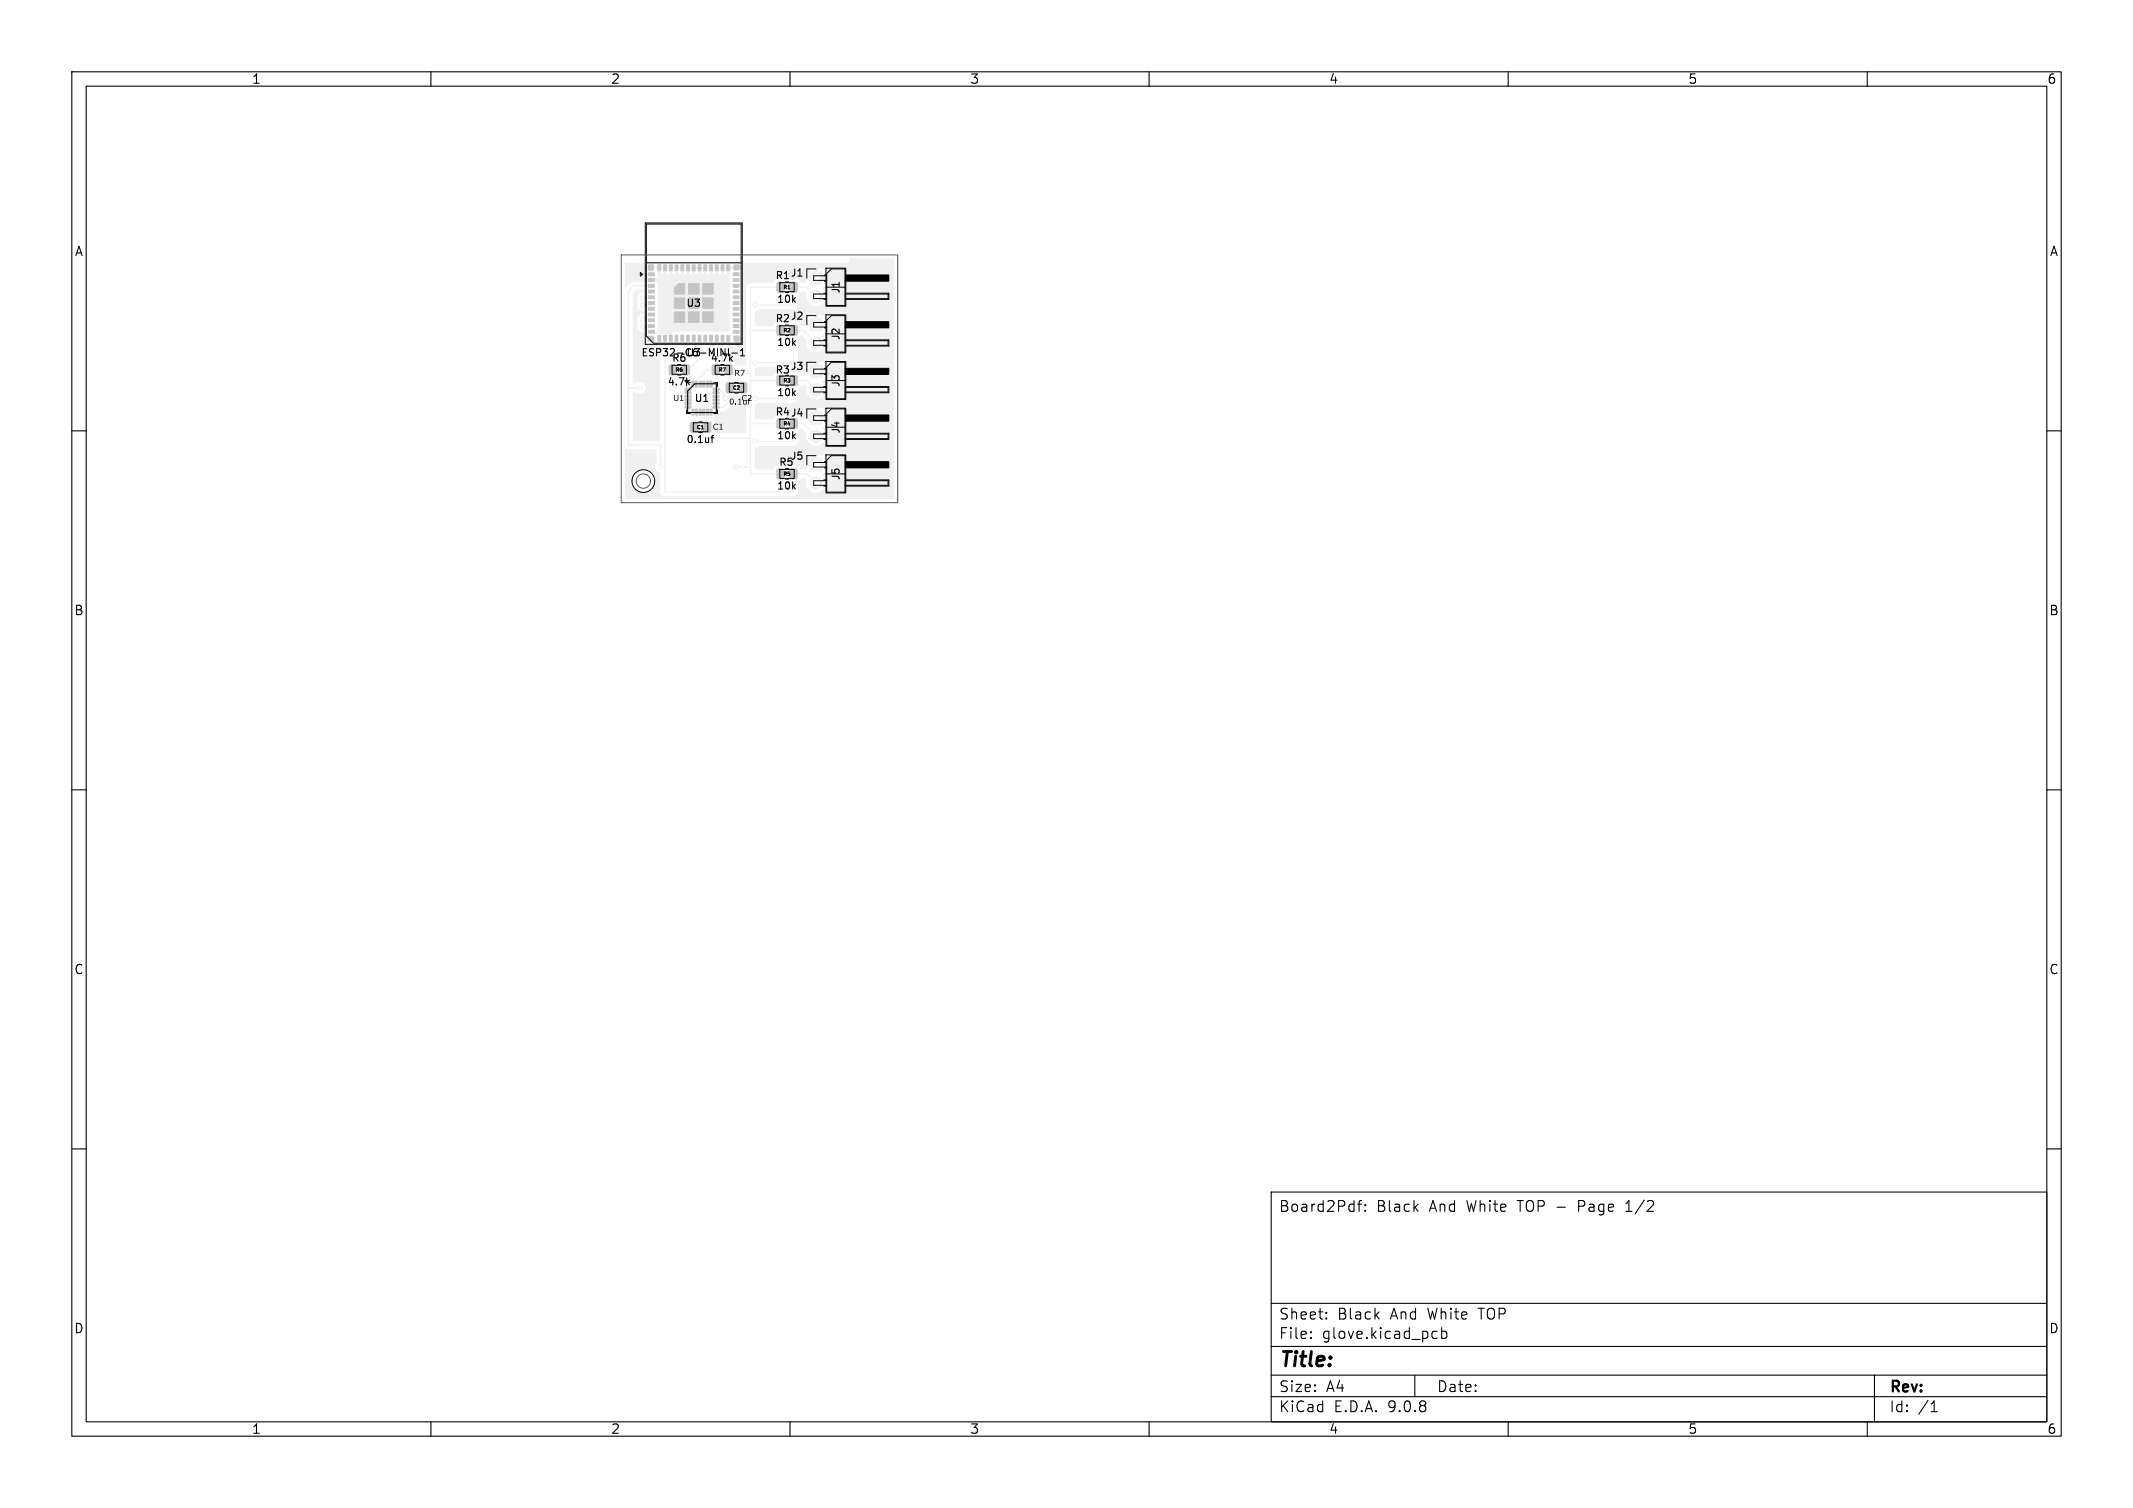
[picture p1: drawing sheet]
<svg xmlns="http://www.w3.org/2000/svg" width="297mm" height="210mm" viewBox="0 0 297 210" stroke-linecap="round" stroke-linejoin="round" font-family="sans-serif">
<g fill="#f0f0f0" stroke="#f0f0f0" stroke-width=".14">
<path d="M101.1 50.9l.7-.1 .2 .2v1l-.1 .2h-.7l-.2-.2z"/>
<path d="M99.2 50.9l.7-.1 .3 .2v1l-.2 .2h-.6l-.2-.2z"/>
<path d="M112.8 50.9h1.7v1.7h-1.7z"/>
<path d="M112.8 37.9h1.7v1.7h-1.7z"/>
<path d="M101.2 53.3h.6l.3 .1v1.1l-.2 .2h-.6l-.2-.1z"/>
<path d="M103.1 53.3h.6l.3 .1v1.1l-.2 .2h-.6l-.2-.1z"/>
<path d="M108.2 45.4l.7-.1 .3 .2v1l-.2 .2h-.6l-.2-.2z"/>
<path d="M110.1 45.4l.7-.1 .2 .2v1l-.1 .2h-.7l-.2-.2z"/>
<path d="M108.2 58.4l.7-.1 .3 .2v1l-.2 .2h-.6l-.2-.2z"/>
<path d="M110.1 58.4l.7-.1 .2 .2v1l-.1 .2h-.7l-.2-.2z"/>
<path d="M108.2 39.4l.7-.1 .3 .2v1l-.2 .2h-.6l-.2-.2z"/>
<path d="M110.1 39.4l.7-.1 .2 .2v1l-.1 .2h-.7l-.2-.2z"/>
<path d="M112.8 63.9h1.7v1.7h-1.7z"/>
<path d="M90.3 38h.8v.4h-.8z"/>
<path d="M90.3 38.8h.8v.4h-.8z"/>
<path d="M90.3 39.6h.8v.4h-.8z"/>
<path d="M90.3 40.4h.8v.4h-.8z"/>
<path d="M90.3 41.2h.8v.4h-.8z"/>
<path d="M90.3 42h.8v.4h-.8z"/>
<path d="M90.3 42.8h.8v.4h-.8z"/>
<path d="M90.3 43.6h.8v.4h-.8z"/>
<path d="M90.3 44.4h.8v.4h-.8z"/>
<path d="M90.3 45.2h.8v.4h-.8z"/>
<path d="M90.3 46h.8v.4h-.8z"/>
<path d="M91.6 46.7h.4v.8h-.4z"/>
<path d="M92.4 46.7h.4v.8h-.4z"/>
<path d="M93.2 46.7h.4v.8h-.4z"/>
<path d="M94 46.7h.4v.8h-.4z"/>
<path d="M94.8 46.7h.4v.8h-.4z"/>
<path d="M95.6 46.7h.4v.8h-.4z"/>
<path d="M96.4 46.7h.4v.8h-.4z"/>
<path d="M97.2 46.7h.4v.8h-.4z"/>
<path d="M98 46.7h.4v.8h-.4z"/>
<path d="M98.8 46.7h.4v.8h-.4z"/>
<path d="M99.6 46.7h.4v.8h-.4z"/>
<path d="M100.4 46.7h.4v.8h-.4z"/>
<path d="M101.2 46.7h.4v.8h-.4z"/>
<path d="M102.1 46h.8v.4h-.8z"/>
<path d="M102.1 45.2h.8v.4h-.8z"/>
<path d="M102.1 44.4h.8v.4h-.8z"/>
<path d="M102.1 43.6h.8v.4h-.8z"/>
<path d="M102.1 42.8h.8v.4h-.8z"/>
<path d="M102.1 42h.8v.4h-.8z"/>
<path d="M102.1 41.2h.8v.4h-.8z"/>
<path d="M102.1 40.4h.8v.4h-.8z"/>
<path d="M102.1 39.6h.8v.4h-.8z"/>
<path d="M102.1 38.8h.8v.4h-.8z"/>
<path d="M102.1 38h.8v.4h-.8z"/>
<path d="M101.2 36.9h.4v.8h-.4z"/>
<path d="M100.4 36.9h.4v.8h-.4z"/>
<path d="M99.6 36.9h.4v.8h-.4z"/>
<path d="M98.8 36.9h.4v.8h-.4z"/>
<path d="M98 36.9h.4v.8h-.4z"/>
<path d="M97.2 36.9h.4v.8h-.4z"/>
<path d="M96.4 36.9h.4v.8h-.4z"/>
<path d="M95.6 36.9h.4v.8h-.4z"/>
<path d="M94.8 36.9h.4v.8h-.4z"/>
<path d="M94 36.9h.4v.8h-.4z"/>
<path d="M93.2 36.9h.4v.8h-.4z"/>
<path d="M92.4 36.9h.4v.8h-.4z"/>
<path d="M91.6 36.9h.4v.8h-.4z"/>
<path d="M93.9 40.1l.6-.6h.9v1.5h-1.5z"/>
<path d="M93.9 41.5h1.5v1.4h-1.5z"/>
<path d="M93.9 43.5h1.5v1.4h-1.5z"/>
<path d="M95.9 39.5h1.4v1.5h-1.4z"/>
<path d="M95.9 43.5h1.4v1.4h-1.4z"/>
<path d="M97.8 39.5h1.5v1.5h-1.5z"/>
<path d="M97.8 41.5h1.5v1.4h-1.5z"/>
<path d="M97.8 43.5h1.5v1.4h-1.5z"/>
<path d="M102.2 36.9h.7v.7h-.7z"/>
<path d="M102.2 46.8h.7v.7h-.7z"/>
<path d="M90.3 46.8h.7v.7h-.7z"/>
<path d="M90.3 36.9h.7v.7h-.7z"/>
<path d="M96.2 58.8h.6l.3 .1v1.1l-.2 .2h-.6l-.2-.1z"/>
<path d="M98.1 58.8h.6l.3 .1v1.1l-.2 .2h-.6l-.2-.1z"/>
<path d="M95.4 54.1h.8v.2h-.8z"/>
<path d="M95.4 54.6h.8v.2h-.8z"/>
<path d="M95.4 55.1h.8v.2h-.8z"/>
<path d="M95.4 55.6h.8v.2h-.8z"/>
<path d="M95.4 56.1h.8v.2h-.8z"/>
<path d="M95.4 56.6h.8v.2h-.8z"/>
<path d="M96.4 57h.2v.8h-.2z"/>
<path d="M96.9 57h.2v.8h-.2z"/>
<path d="M97.4 57h.2v.8h-.2z"/>
<path d="M97.9 57h.2v.8h-.2z"/>
<path d="M98.4 57h.2v.8h-.2z"/>
<path d="M98.9 57h.2v.8h-.2z"/>
<path d="M99.3 56.6h.8v.2h-.8z"/>
<path d="M99.3 56.1h.8v.2h-.8z"/>
<path d="M99.3 55.6h.8v.2h-.8z"/>
<path d="M99.3 55.1h.8v.2h-.8z"/>
<path d="M99.3 54.6h.8v.2h-.8z"/>
<path d="M99.3 54.1h.8v.2h-.8z"/>
<path d="M98.9 53.1h.2v.8h-.2z"/>
<path d="M98.4 53.1h.2v.8h-.2z"/>
<path d="M97.9 53.1h.2v.8h-.2z"/>
<path d="M97.4 53.1h.2v.8h-.2z"/>
<path d="M96.9 53.1h.2v.8h-.2z"/>
<path d="M96.4 53.1h.2v.8h-.2z"/>
<path d="M112.8 57.4h1.7v1.7h-1.7z"/>
<path d="M108.2 65.4l.7-.1 .3 .2v1l-.2 .2h-.6l-.2-.2z"/>
<path d="M110.1 65.4l.7-.1 .2 .2v1l-.1 .2h-.7l-.2-.2z"/>
<path d="M108.2 52.4l.7-.1 .3 .2v1l-.2 .2h-.6l-.2-.2z"/>
<path d="M110.1 52.4l.7-.1 .2 .2v1l-.1 .2h-.7l-.2-.2z"/>
<path d="M93.2 50.9l.7-.1 .3 .2v1l-.2 .2h-.6l-.2-.2z"/>
<path d="M95.1 50.9l.7-.1 .2 .2v1l-.1 .2h-.7l-.2-.2z"/>
<path d="M112.8 44.4h1.7v1.7h-1.7z"/>
<circle cx="113.6" cy="54.3" r=".85"/>
<circle cx="113.6" cy="41.3" r=".85"/>
<circle cx="113.6" cy="67.3" r=".85"/>
<circle cx="113.6" cy="60.8" r=".85"/>
<circle cx="113.6" cy="47.8" r=".85"/>
<circle cx="92" cy="65" r=".3"/>
<circle cx="102.5" cy="65" r=".3"/>
<circle cx="89.1" cy="54" r=".3"/>
<circle cx="89.5" cy="45.5" r=".3"/>
<circle cx="105.1" cy="42.5" r=".3"/>
<circle cx="89.5" cy="44.5" r=".3"/>
<circle cx="105.1" cy="50.5" r=".3"/>
<circle cx="89.5" cy="42.5" r=".3"/>
<circle cx="105.1" cy="55.5" r=".3"/>
<circle cx="105.1" cy="61.5" r=".3"/>
<circle cx="89.5" cy="41.5" r=".3"/>
<circle cx="102" cy="56.5" r=".3"/>
<circle cx="101" cy="55.5" r=".3"/>
</g>
<g fill="none" stroke="#f0f0f0" stroke-width=".2">
<path d="M90.7 39.8h-2.5l-.7 .7v21.5h4.5v3M102.5 37.3h9.6l1.5 1.4M87.5 54h1.6M89.5 44.5h1.1l.1 .1M90.7 45.4l-.1 .1h-1.1M90.7 42.2l-.3 .3h-.9M90.7 41.4l-.1 .1h-1.1M90.7 46.2l.2 .2h2.4l.1 .1v.6M91.4 46.4l-.8 .8M92.6 47.1v21.3l-.1 .1h18v-2.5h1.9l1.2 1.3M93.7 51.5v2.3M96.6 59.5l1.5 1.5h6.4"/>
<path d="M97 57.4v.6l1.5 1.5M99.7 54.2h.5l.8 .8v.5M99.8 47.1v.4l-4 4h-.3l1 1v1M100.6 47.1v3.5l-.9 .9h-1.2l-1.5 1.5v.5M101.5 51.5h3M102 56.5l-1.6 1.6h-2.6l-.3-.2v-.5M103.5 54l-2.7 2.7h-1.1M104.5 59h4.2M104.5 52h-.9l-2 2M104.5 53h4.2M104.5 46h4.2M108.7 40h-4.2v26h4.2"/>
<path d="M113.6 41.3l-1.2-1.3h-1.9v2.5h-5.4M113.6 54.3l-1.2-1.3h-1.9v2.5h-5.4M113.6 47.8l-1.8-1.8h-1.3v4.5h-5.4M102.5 65h2M113.6 60.8l-1.8-1.8h-1.3v2.5h-5.4"/>
</g>
<g fill="#f0f0f0">
<path d="M87 36.7l2.7-.1 .1 .1v.3h1.7l.1 .1h10l.1-.1h1.7v-.3l.1-.1h14.7v-.5l.1-.1h6.1l.1 .1v33.3l-.1 .1h-37.3l-.1-2.6h1.1v.2a1.51 1.51 0 0 0 2.3 1.2 1.51 1.51 0 0 0 0-2.6 1.51 1.51 0 0 0-2.3 1.2h-1.1v-4.3l.1-.1 .3 .1h3.9l.1 1.8a.85 .85 0 0 0 .6 1.4v2.3a.62 .62 0 0 0 0 .7 .62 .62 0 0 0 .6 .3h18l.3-.1 .2-.3v-1.6l.5-.5h.5l.2 .2a1.37 1.37 0 0 0 1.7 1.8 1.37 1.37 0 0 0 .5-2.4l.4-.4 .1-.8h-1v-.5h1v-.7l-.2-.3-.2-.1h-.7v.9h-.5v-.9h-.9l-.2 .4v.7h.9v.5h-.9l-.1 .4h-.7a.85 .85 0 0 0-.7-.6 1.29 1.29 0 0 0-1 .2l-.3 .1-.5-.3a1.29 1.29 0 0 0-1.1 .2l-.3 .4h-2.4l-.1-3 .6-.3h5l.3-.2 .1-.3v-1.5l.4-.4h.2l.6 .6a1.38 1.38 0 0 0 1.6 1.8 1.38 1.38 0 0 0 .6-2.4l.4-.4 .1-.8h-1v-.5h1v-.7l-.3-.4h-.8v.9h-.5v-.9h-.7l-.3 .1-.1 .3v.7h.9v.5l-1.6-.1-.4-.4a1.29 1.29 0 0 0-1-.2l-.6 .3-.2-.1a1.29 1.29 0 0 0-1-.2 1.13 1.13 0 0 0-.8 .6h-2.4l-.1-2 .6-.3h5l.3-.2 .1-.3v-1.5l.5-.5h.5l.2 .2a1.37 1.37 0 0 0 1.7 1.8 1.37 1.37 0 0 0 .5-2.4l.4-.4 .1-.8h-1v-.5h1v-.7l-.2-.3-.2-.1h-.7v.9h-.5v-.9h-.9l-.2 .4v.7h.9v.5h-.9l-.1 .4h-.7a.85 .85 0 0 0-.7-.6 1.29 1.29 0 0 0-1 .2l-.3 .1-.5-.3a1.29 1.29 0 0 0-1.1 .2l-.3 .4h-2.4l-.1-.1v-.9l.6-.3h5l.3-.2 .1-.3v-3.5l.4-.4 .1-.1 .7 .7a1.37 1.37 0 0 0 1.7 1.8 1.37 1.37 0 0 0 .5-2.4l.4-.4 .1-.8h-1v-.5h1v-.7l-.3-.4h-.8v.9h-.5v-.9h-.7l-.3 .1-.1 .3v.7h.9v.5l-1.6-.1-.4-.4-.3-.2-1 .1a.36 .36 0 0 1-.3 .2 .36 .36 0 0 1-.3-.2l-.3-.1a1.29 1.29 0 0 0-1.1 .2l-.3 .4h-2.4l-.1-2 .6-.3h5l.3-.2 .1-.3v-1.5l.5-.5h.5l.2 .2a1.37 1.37 0 0 0 1.7 1.8 1.37 1.37 0 0 0 .5-2.4l.4-.4 .1-.8h-1v-.5h1v-.7l-.3-.4h-.8v.9h-.5v-.9h-.9l-.2 .4v.7h.9v.5h-.9l-.1 .4h-.6l-.4-.4a1.29 1.29 0 0 0-1-.2l-.6 .3-.2-.1a1.29 1.29 0 0 0-1-.2 1.13 1.13 0 0 0-.8 .6h-3.2l-.3 .1-.2 .3v11l-.1 .1h-1.2l-.1-.1a.74 .74 0 0 0-.7-.5l-.6-.1v-2.1l.7-.2 .9 .1a.52 .52 0 0 0 .6-.6h-.6v.6h-.5v-.8h.2l.1-.3h.8v-9.4h-1.8v8.6l-.6 .1h-7.4v.2l-.2 .2h-.1l-.1-.4h-1l-.6-.1v-6.9l-.5-.1-3 .1-.3 .1-.7 .7-.1-.1v-1.5h2.8v.4h1.8v-.6h9.6v-.7h-.4v.7h-.4v-.7h-.4v.7h-.4v-.7h-.4v.7h-.4v-.7h-.4v.7h-.4v-.7h-.4v.7h-.4v-.7h-.4v.7h-.4v-.7h-.4v.7h-.4v-.7h-.4v.7h-.4v-.7h-.4v.7h-.4v-.7h-.4v.7h-.4v-.7h-.4v.7h-.4v-.7h-.4v.7h-.4v-.7h-.7v1.3h-.4v-.4h-3.5v-.8h2.8v.4h.6v-.5h-.6v.1h-2.8z"/>
<path d="M88.1 40.7l.4-.3h1.2a.16 .16 0 0 1 .1 .2 .16 .16 0 0 1-.2 .1 .88 .88 0 0 0-.8 1.4 .82 .82 0 0 0 .1 .9 .82 .82 0 0 0 .9 .3v.1l-.1 .3a.89 .89 0 0 0-.9 .4 .89 .89 0 0 0 0 1 .87 .87 0 0 0 .1 .9 .87 .87 0 0 0 .9 .3v.6h.8v.3h.3v.8l.4-.1 .6 .1 .1 .1v13.2l-.1 .1h-3.7l-.1-.1v-6.6a1 1 0 0 1 .9 .1 .81 .81 0 0 0 .8-1.1 .81 .81 0 0 0-1.3-.3h-.3l-.1-.1v-5.8h1.7l.1 .4 .5 .1v-.6h-.6v.1h-1.7z"/>
<path d="M99.7 57.4l1.3-.1 2.1-2 .7-.1 .1 5.1-4.4 .1v-1.5l-.3-.6a.76 .76 0 0 0 .5-.8z"/>
<path d="M100.6 55h.2l.5 .3-.5 .5-.2-.1z"/>
</g>
<g fill="#fff" stroke="#fff" stroke-width=".14">
<circle cx="92" cy="65" r=".15"/>
<circle cx="102.5" cy="65" r=".15"/>
<circle cx="89.1" cy="54" r=".15"/>
<circle cx="89.5" cy="45.5" r=".15"/>
<circle cx="105.1" cy="42.5" r=".15"/>
<circle cx="89.5" cy="44.5" r=".15"/>
<circle cx="105.1" cy="50.5" r=".15"/>
<circle cx="89.5" cy="42.5" r=".15"/>
<circle cx="105.1" cy="55.5" r=".15"/>
<circle cx="105.1" cy="61.5" r=".15"/>
<circle cx="89.5" cy="41.5" r=".15"/>
<circle cx="102" cy="56.5" r=".15"/>
<circle cx="101" cy="55.5" r=".15"/>
<circle cx="113.6" cy="51.7" r=".5"/>
<circle cx="113.6" cy="54.3" r=".5"/>
<circle cx="113.6" cy="38.7" r=".5"/>
<circle cx="113.6" cy="41.3" r=".5"/>
<circle cx="113.6" cy="64.7" r=".5"/>
<circle cx="113.6" cy="67.3" r=".5"/>
<circle cx="113.6" cy="58.2" r=".5"/>
<circle cx="113.6" cy="60.8" r=".5"/>
<circle cx="113.6" cy="45.2" r=".5"/>
<circle cx="113.6" cy="47.8" r=".5"/>
</g>
<g fill="#c4c4c4" stroke="#c4c4c4" stroke-width=".14">
<path d="M101.1 50.9l.7-.1 .2 .2v1l-.1 .2h-.7l-.2-.2z"/>
<path d="M99.2 50.9l.7-.1 .3 .2v1l-.2 .2h-.6l-.2-.2z"/>
<path d="M101.2 53.3h.6l.3 .1v1.1l-.2 .2h-.6l-.2-.1z"/>
<path d="M103.1 53.3h.6l.3 .1v1.1l-.2 .2h-.6l-.2-.1z"/>
<path d="M108.2 45.4l.7-.1 .3 .2v1l-.2 .2h-.6l-.2-.2z"/>
<path d="M110.1 45.4l.7-.1 .2 .2v1l-.1 .2h-.7l-.2-.2z"/>
<path d="M108.2 58.4l.7-.1 .3 .2v1l-.2 .2h-.6l-.2-.2z"/>
<path d="M110.1 58.4l.7-.1 .2 .2v1l-.1 .2h-.7l-.2-.2z"/>
<path d="M108.2 39.4l.7-.1 .3 .2v1l-.2 .2h-.6l-.2-.2z"/>
<path d="M110.1 39.4l.7-.1 .2 .2v1l-.1 .2h-.7l-.2-.2z"/>
<path d="M90.3 38h.8v.4h-.8z"/>
<path d="M90.3 38.8h.8v.4h-.8z"/>
<path d="M90.3 39.6h.8v.4h-.8z"/>
<path d="M90.3 40.4h.8v.4h-.8z"/>
<path d="M90.3 41.2h.8v.4h-.8z"/>
<path d="M90.3 42h.8v.4h-.8z"/>
<path d="M90.3 42.8h.8v.4h-.8z"/>
<path d="M90.3 43.6h.8v.4h-.8z"/>
<path d="M90.3 44.4h.8v.4h-.8z"/>
<path d="M90.3 45.2h.8v.4h-.8z"/>
<path d="M90.3 46h.8v.4h-.8z"/>
<path d="M91.6 46.7h.4v.8h-.4z"/>
<path d="M92.4 46.7h.4v.8h-.4z"/>
<path d="M93.2 46.7h.4v.8h-.4z"/>
<path d="M94 46.7h.4v.8h-.4z"/>
<path d="M94.8 46.7h.4v.8h-.4z"/>
<path d="M95.6 46.7h.4v.8h-.4z"/>
<path d="M96.4 46.7h.4v.8h-.4z"/>
<path d="M97.2 46.7h.4v.8h-.4z"/>
<path d="M98 46.7h.4v.8h-.4z"/>
<path d="M98.8 46.7h.4v.8h-.4z"/>
<path d="M99.6 46.7h.4v.8h-.4z"/>
<path d="M100.4 46.7h.4v.8h-.4z"/>
<path d="M101.2 46.7h.4v.8h-.4z"/>
<path d="M102.1 46h.8v.4h-.8z"/>
<path d="M102.1 45.2h.8v.4h-.8z"/>
<path d="M102.1 44.4h.8v.4h-.8z"/>
<path d="M102.1 43.6h.8v.4h-.8z"/>
<path d="M102.1 42.8h.8v.4h-.8z"/>
<path d="M102.1 42h.8v.4h-.8z"/>
<path d="M102.1 41.2h.8v.4h-.8z"/>
<path d="M102.1 40.4h.8v.4h-.8z"/>
<path d="M102.1 39.6h.8v.4h-.8z"/>
<path d="M102.1 38.8h.8v.4h-.8z"/>
<path d="M102.1 38h.8v.4h-.8z"/>
<path d="M101.2 36.9h.4v.8h-.4z"/>
<path d="M100.4 36.9h.4v.8h-.4z"/>
<path d="M99.6 36.9h.4v.8h-.4z"/>
<path d="M98.8 36.9h.4v.8h-.4z"/>
<path d="M98 36.9h.4v.8h-.4z"/>
<path d="M97.2 36.9h.4v.8h-.4z"/>
<path d="M96.4 36.9h.4v.8h-.4z"/>
<path d="M95.6 36.9h.4v.8h-.4z"/>
<path d="M94.8 36.9h.4v.8h-.4z"/>
<path d="M94 36.9h.4v.8h-.4z"/>
<path d="M93.2 36.9h.4v.8h-.4z"/>
<path d="M92.4 36.9h.4v.8h-.4z"/>
<path d="M91.6 36.9h.4v.8h-.4z"/>
<path d="M93.9 40.1l.6-.6h.9v1.5h-1.5z"/>
<path d="M93.9 41.5h1.5v1.4h-1.5z"/>
<path d="M93.9 43.5h1.5v1.4h-1.5z"/>
<path d="M95.9 39.5h1.4v1.5h-1.4z"/>
<path d="M95.9 43.5h1.4v1.4h-1.4z"/>
<path d="M97.8 39.5h1.5v1.5h-1.5z"/>
<path d="M97.8 41.5h1.5v1.4h-1.5z"/>
<path d="M97.8 43.5h1.5v1.4h-1.5z"/>
<path d="M102.2 36.9h.7v.7h-.7z"/>
<path d="M102.2 46.8h.7v.7h-.7z"/>
<path d="M90.3 46.8h.7v.7h-.7z"/>
<path d="M90.3 36.9h.7v.7h-.7z"/>
<path d="M96.2 58.8h.6l.3 .1v1.1l-.2 .2h-.6l-.2-.1z"/>
<path d="M98.1 58.8h.6l.3 .1v1.1l-.2 .2h-.6l-.2-.1z"/>
<path d="M95.4 54.1h.8v.2h-.8z"/>
<path d="M95.4 54.6h.8v.2h-.8z"/>
<path d="M95.4 55.1h.8v.2h-.8z"/>
<path d="M95.4 55.6h.8v.2h-.8z"/>
<path d="M95.4 56.1h.8v.2h-.8z"/>
<path d="M95.4 56.6h.8v.2h-.8z"/>
<path d="M96.4 57h.2v.8h-.2z"/>
<path d="M96.9 57h.2v.8h-.2z"/>
<path d="M97.4 57h.2v.8h-.2z"/>
<path d="M97.9 57h.2v.8h-.2z"/>
<path d="M98.4 57h.2v.8h-.2z"/>
<path d="M98.9 57h.2v.8h-.2z"/>
<path d="M99.3 56.6h.8v.2h-.8z"/>
<path d="M99.3 56.1h.8v.2h-.8z"/>
<path d="M99.3 55.6h.8v.2h-.8z"/>
<path d="M99.3 55.1h.8v.2h-.8z"/>
<path d="M99.3 54.6h.8v.2h-.8z"/>
<path d="M99.3 54.1h.8v.2h-.8z"/>
<path d="M98.9 53.1h.2v.8h-.2z"/>
<path d="M98.4 53.1h.2v.8h-.2z"/>
<path d="M97.9 53.1h.2v.8h-.2z"/>
<path d="M97.4 53.1h.2v.8h-.2z"/>
<path d="M96.9 53.1h.2v.8h-.2z"/>
<path d="M96.4 53.1h.2v.8h-.2z"/>
<path d="M108.2 65.4l.7-.1 .3 .2v1l-.2 .2h-.6l-.2-.2z"/>
<path d="M110.1 65.4l.7-.1 .2 .2v1l-.1 .2h-.7l-.2-.2z"/>
<path d="M108.2 52.4l.7-.1 .3 .2v1l-.2 .2h-.6l-.2-.2z"/>
<path d="M110.1 52.4l.7-.1 .2 .2v1l-.1 .2h-.7l-.2-.2z"/>
<path d="M93.2 50.9l.7-.1 .3 .2v1l-.2 .2h-.6l-.2-.2z"/>
<path d="M95.1 50.9l.7-.1 .2 .2v1l-.1 .2h-.7l-.2-.2z"/>
</g>
<g fill="none" stroke="#000" stroke-width=".14">
<path d="M89.8 31.1h13.5v16.9h-13.5zM90 31.2h13.2v16.6h-12.2l-1-1zM90 36.6h13.2M108.6 39.4h2v1.2h-2zM113.6 37.5h-1.3v1.2M114.8 38.3h.2M114.8 39.2h.2M115 37.3h2.8v5.3h-2.8zM115 40h2.8M115.1 38.4h-1.8v.6h1.8M115.8 37.5h1.9v5h-2.6v-4.4zM117.7 38.4h6v.6h-6"/>
<path d="M93.6 50.9h2v1.2h-2zM94.4 52.2h.4M95.6 57.1v.5h.5M95.9 53.3h.2M96.6 58.9h1.9v1.2h-1.9zM97.3 58.8h.5M99.4 53.3h.5v.5M99.6 50.9h2v1.2h-2zM99.9 57.1v.5h-.5M100.4 52.2h.4M101.6 53.4h1.9v1.2h-1.9zM102.3 53.3h.5"/>
<path d="M102.3 54.7h.5M108.6 45.4h2v1.2h-2zM108.6 58.4h2v1.2h-2zM108.6 52.4h2v1.2h-2zM109.4 46.7h.4M109.4 59.7h.4M109.4 40.7h.4M109.4 53.7h.4M113.6 50.5h-1.3v1.2M113.6 44h-1.3v1.2M113.6 57h-1.3v1.2M114.7 53.8h.3"/>
<path d="M114.7 54.7h.3M114.7 40.8h.3M114.7 41.7h.3M114.7 47.3h.3M114.7 48.2h.3M114.8 51.3h.2M114.8 52.2h.2M114.8 57.8h.2M114.8 58.7h.2M114.8 44.8h.2M114.8 45.7h.2M115 50.3h2.8v5.3h-2.8z"/>
<path d="M115 56.8h2.8v5.3h-2.8zM115 43.8h2.8v5.3h-2.8zM115 53h2.8M115 59.5h2.8M115 46.5h2.8M115.1 40.9h-1.8v.7h1.8M115.1 44.9h-1.8v.6h1.8M115.1 47.4h-1.8v.7h1.8M115.1 51.4h-1.8v.6h1.8M115.1 53.9h-1.8v.7h1.8M115.1 57.9h-1.8v.6h1.8M115.8 50.5h1.9v5h-2.6v-4.4z"/>
<path d="M115.8 57h1.9v5h-2.6v-4.4zM115.8 44h1.9v5h-2.6v-4.4zM117.7 51.4h6v.6h-6M117.7 53.9h6v.7h-6M117.7 40.9h6v.7h-6M117.7 44.9h6v.6h-6M117.7 47.4h6v.7h-6M117.7 57.9h6v.6h-6M117.8 53.8h6v.9h-6M117.8 40.8h6v.9h-6M117.8 47.3h6v.9h-6M97.3 60.2h.5"/>
<path d="M108.6 65.4h2v1.2h-2zM109.4 66.7h.4M113.6 63.5h-1.3v1.2M114.7 66.8h.3M114.7 67.7h.3M114.7 60.3h.3M114.7 61.2h.3M114.8 64.3h.2M114.8 65.2h.2M115 63.3h2.8v5.3h-2.8zM115 66h2.8M115.1 60.4h-1.8v.7h1.8"/>
<path d="M115.1 64.4h-1.8v.6h1.8M115.1 66.9h-1.8v.7h1.8M115.8 63.5h1.9v5h-2.6v-4.4zM117.7 60.4h6v.7h-6M117.7 64.4h6v.6h-6M117.7 66.9h6v.7h-6M117.8 60.3h6v.9h-6M117.8 66.8h6v.9h-6"/>
<circle cx="89.6" cy="67" r="1.58"/>
</g>
<g fill="#000">
<path d="M93.8 55h.1v.5a.21 .21 0 0 0 .2 .3 .21 .21 0 0 0 .2-.3v-.5h.2v.5a.31 .31 0 0 1-.4 .3 .31 .31 0 0 1-.3-.3zM94.7 55.1l.3-.1v.7h.1v.1h-.4v-.1h.2v-.5zM99.4 59.1l.2-.1a.31 .31 0 0 1 .4 .2 .32 .32 0 0 0-.5 0 .32 .32 0 0 0 0 .5 .32 .32 0 0 0 .5-.1v.2a.44 .44 0 0 1-.6-.1 .44 .44 0 0 1 0-.6zM100.2 59.1l.3-.1v.7h.1v.1h-.4v-.1h.2v-.5zM101.7 55.6l.1-.1a.4 .4 0 0 1 .4 .4 .4 .4 0 0 1-.4 .4l-.2-.3v-.1h.1a.22 .22 0 0 0 .2 .4 .22 .22 0 0 0 .2-.4 .21 .21 0 0 0-.2-.3 .21 .21 0 0 0-.2 .3h-.1zM102.4 56.2h.1v.1h-.1zM102.4 51.5l.4 .1 .1 .2-.2 .2 .3 .3h-.1l-.3-.3h-.1v.3h-.1v-.4h.2a.16 .16 0 0 0 .2-.1 .16 .16 0 0 0-.2-.2h-.1v.3h-.1zM102.8 55.6l.3-.1v.7h.1v.1h-.4v-.1h.2v-.5zM103.1 51.5h.6l-.4 .8h-.1l.4-.7h-.5zM103.5 55.7h.1v.5l.1 .1 .2-.1v-.5h.1v.6h-.5zM103.4 55.1l.2-.1a.31 .31 0 0 1 .4 .2 .32 .32 0 0 0-.5 0 .32 .32 0 0 0 0 .5 .32 .32 0 0 0 .5-.1v.2a.44 .44 0 0 1-.6-.1 .44 .44 0 0 1 0-.6zM104.2 55.5h.3v.1h-.2v.1h.2v.1h-.2v.5h-.1l-.1-.6z"/>
<path d="M104.1 55.1a.29 .29 0 0 1 .5 0 .29 .29 0 0 1-.1 .4l-.3 .2h.5v.1h-.6l.1-.2a.36 .36 0 0 0 .3-.5l-.4 .1z"/>
</g>
<path d="M89.2 38l.3 .2-.3 .2zM117.8 38.3h6v.9h-6zM117.8 51.3h6v.9h-6zM117.8 57.8h6v.9h-6zM117.8 44.8h6v.9h-6zM117.8 64.3h6v.9h-6z" fill="#000" stroke="#000" stroke-width=".14"/>
<g fill="none" stroke="#000" stroke-width=".15">
<path d="M10 10h277v190h-277zM12 12h273v186h-273zM60 10v2M110 10v2M160 10v2M210 10v2M260 10v2M95.7 53.2l.3 .4M95.8 54.5l.9-1h3v4h-3.9zM96 52.9l-.4 .4M100.4 48.6l.6 1v-1M101.4 48.6v1"/>
<path d="M101.7 49.9l.3 .4M101.9 49.2h.8M102 49.6l-.4 .4M103.1 49.6h.6M103.1 48.8l.3-.2v1M10 60h2M99 61h.4M99.4 60.6l-.3 .2v.8M285 60h2M10 110h2M285 110h2M10 160h2"/>
<path d="M177 166h108v32h-108zM189 167.7h.6M189.6 167.2l-.3 .1-.1 .1v1.3M190.1 168.6h.1l-.1 .1M190.1 168.6h-.1l.1 .1M190.1 167.8v.1M190.1 168.6v.1M190.1 167.8h.1l-.1 .1M190.1 167.8h-.1l.1 .1M226.4 168.7h.8M226.7 167.4l-.3 .2M285 160h2"/>
<path d="M60 198v2M110 198v2M160 198v2M177 194.5h108M177 191.5h108M177 187.5h108M177 181.5h108M182.5 186.3h.1l-.1 .1M182.5 186.3v.1M182.5 185.5v.1M182.5 185.5h.1l-.1 .1M184.7 183.6v.1"/>
<path d="M184.7 183.6h-.1l.1 .1M184.7 182.8v.1M184.7 182.8h-.1l.1 .1M197 191.5v3M199.7 185.4l.4 .1M200.1 186.3l-.4 .1M200.7 185.5l.5-.1 .3 .3v.4l-.2 .2-.1 .1-.5-.1M200.7 184.9v1.5M210 198v2M260 198v2M261 191.5v6.5M268.9 196.6h.8"/>
<path d="M269 195.5l.3-.4v1.5"/>
</g>
<g fill="none" stroke="#575757" stroke-width=".14">
<path d="M86.5 35.5h38.5v34.5h-38.5z"/>
<circle cx="89.6" cy="67" r="1"/>
</g>
<text font-size="2.8" x="178" y="190.9">Title:</text>
<g font-size="2.1">
<text x="178" y="169">Board2Pdf:</text>
<text x="191.7" y="169">Black</text>
<text x="199.1" y="169">And</text>
<text x="204.4" y="169">White</text>
<text x="211.6" y="169">TOP -</text>
<text x="220.3" y="169">Page</text>
<text x="227.1" y="169">1/2</text>
<text x="178" y="184">Sheet:</text>
<text x="186.2" y="184">Black</text>
<text x="193.7" y="184">And</text>
<text x="199" y="184">White</text>
<text x="206.2" y="184">TOP</text>
<text x="178" y="186.7">File:</text>
<text x="184.1" y="186.7">glove.kicad_pcb</text>
<text x="178" y="196.9">KiCad</text>
<text x="178" y="194.1">Size:</text>
<text x="184.7" y="194.1">A4</text>
<text x="185.7" y="196.9">E.D.A.</text>
<text x="193.3" y="196.9">9.0.8</text>
<text x="200" y="194.1">Date:</text>
<text x="263" y="194.3">Rev:</text>
<text x="263" y="196.9">Id:</text>
<text x="267.1" y="196.9">/1</text>
</g>
<g font-size="1.8">
<text x="35" y="11.9">1</text>
<text x="85" y="11.9">2</text>
<text x="135" y="11.9">3</text>
<text x="185" y="11.9">4</text>
<text x="235" y="11.9">5</text>
<text x="285" y="11.9">6</text>
<text x="10.3" y="35.9">A</text>
<text x="285.4" y="35.9">A</text>
<text x="10.3" y="85.9">B</text>
<text x="285.3" y="85.9">B</text>
<text x="10.3" y="135.9">C</text>
<text x="285.3" y="135.9">C</text>
<text x="10.3" y="185.9">D</text>
<text x="285.3" y="185.9">D</text>
<text x="35" y="199.9">1</text>
<text x="85" y="199.9">2</text>
<text x="135" y="199.9">3</text>
<text x="185" y="199.9">4</text>
<text x="235" y="199.9">5</text>
<text x="285" y="199.9">6</text>
</g>
<g font-size="1.4">
<text x="107.9" y="39.1">R1</text>
<text x="110" y="38.7">J1</text>
<text x="117.1" y="41" transform="rotate(-90 117.1 41)">J1</text>
<text x="95.5" y="42.9">U3</text>
<text x="107.9" y="45.1">R2</text>
<text x="108.1" y="42.4">10k</text>
<text x="110" y="44.7">J2</text>
<text x="117.1" y="47.5" transform="rotate(-90 117.1 47.5)">J2</text>
<text x="89.2" y="49.8">ESP32-C6-MINI-1</text>
<text x="92.9" y="53.9">4.7k</text>
<text x="93.5" y="50.6">R6</text>
<text x="95.5" y="49.8">U3</text>
<text x="98.9" y="50.6">4.7k</text>
<text x="107.9" y="52.2">R3</text>
<text x="108.1" y="48.4">10k</text>
<text x="110" y="51.7">J3</text>
<text x="117.1" y="54" transform="rotate(-90 117.1 54)">J3</text>
<text x="96.6" y="56.2">U1</text>
<text x="107.9" y="58.1">R4 J4</text>
<text x="108.1" y="55.4">10k</text>
<text x="95.5" y="61.9">0.1uf</text>
<text x="108.1" y="61.4">10k</text>
<text x="108.4" y="65.1">R5</text>
<text x="110" y="64.2">J5</text>
<text x="117.1" y="60.5" transform="rotate(-90 117.1 60.5)">J4</text>
<text x="108.1" y="68.4">10k</text>
<text x="117.1" y="67" transform="rotate(-90 117.1 67)">J5</text>
</g>
<g font-size=".7">
<text x="109" y="40.4">R1</text>
<text x="109" y="46.4">R2</text>
<text x="94" y="51.9">R6</text>
<text x="100" y="51.9">R7</text>
<text x="109" y="53.4">R3</text>
<text x="97" y="59.9">C1</text>
<text x="102" y="54.4">C2</text>
<text x="109" y="59.4">R4</text>
<text x="109" y="66.4">R5</text>
</g>
</svg>
